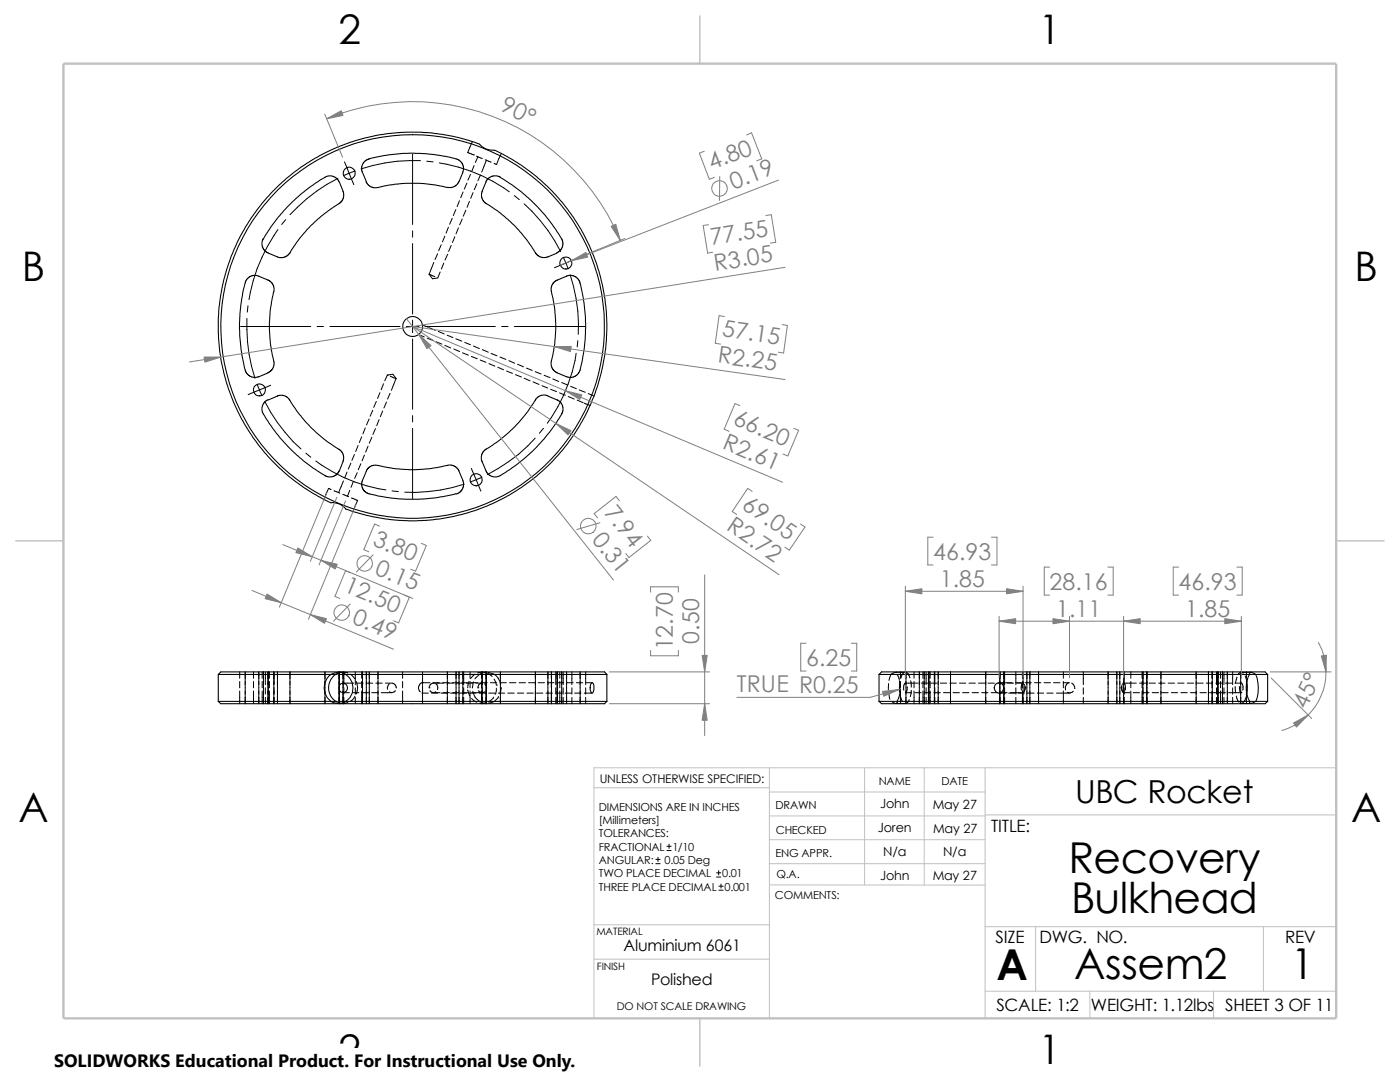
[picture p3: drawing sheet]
<svg xmlns="http://www.w3.org/2000/svg" width="279mm" height="216mm" viewBox="0 0 279 216" stroke-linecap="round" stroke-linejoin="round" font-family="sans-serif">
<g fill="none" stroke="#c0c0c0" stroke-width=".2">
<path d="M118.5 157.2h35M153.5 158h43.1M153.5 153.2v50M172.6 153.2v23.4M184.4 153.2v23.4M196.6 153.2v50M266.7 153.2h-148.2v50M153.5 172.3h43.1M153.5 176.6h43.1M153.5 162.8h43.1M153.5 167.6h43.1M196.6 162.6h70.1"/>
<path d="M118.5 184.5h35.1M118.5 191.4h35M196.6 184.9h70.1M196.6 197.8h70.1M206.7 184.9v12.9M217.5 197.8v5.4M242.2 197.8v5.4M252.1 184.9v12.9"/>
</g>
<path d="M139.7 3.2v9.5M3.1 107.9h9.6M266.7 107.9h9.5M139.7 203.2v9.5" fill="none" stroke="#c0c0c0" stroke-width=".21"/>
<path d="M12.7 12.7h254v190.5h-254z" fill="none" stroke="#c0c0c0" stroke-width=".47"/>
<g fill="none" stroke="#000" stroke-width=".2">
<path d="M67.4 35.6a33.2 33.2 0 0 0-9.5 7.2M68.7 32.3l1 2.3M69.7 34.6l-1.2 .5M69.7 34.6l.9 2.2M70.9 34.1l-1.2 .5M82.3 30.8v14M83.9 32a33.4 33.4 0 0 0-11.8 1.7M85.2 32.2l1.2 .1M87.7 32.5a32.5 32.5 0 0 1 13.9 5.8M92.4 38.3l-.5 1.2M93.2 36.5l-.5 1.2M93.9 34.8l-.5 1.1"/>
<path d="M94.3 28.2l-1 2.2 1.2 .5M94.4 38.4l-.5 1.2M94.5 30.9h.1M94.6 33l-.5 1.2M95.1 31.2l1.2 .4M95.2 36.7l-.5 1.1M95.4 31.3l-.5 1.1M95.9 34.9l-.5 1.2M96.9 31.9l1.1 .4M97.1 32l-1 2.3M100 30.6l-.9 2.2-.5-.2M102.7 39l.9 .8"/>
<path d="M55.5 45.8a34.2 34.2 0 0 0-5.8 14M57 43.8l-.8 1M82.3 46.1v1.2M82.3 48.6v14.1M85.6 54.7l1.2 .5M86.6 52.4l-1 2.3M87.3 50.6l-.5 1.2M87.8 54.3l-.4 1.2-1.1 .1-.7-.9M88.1 48.9l-.6 1.1M88.6 52.5l-.5 1.2M88.8 47.1l-.5 1.2M89.3 50.8l-.5 1.1"/>
<path d="M89.5 45.3l-.5 1.2M90 49l-.5 1.2M90.3 43.6l-.6 1.1M90.8 47.2l-.5 1.2M91 41.8l-.5 1.2M91.5 45.5l-.5 1.2M91.7 40l-.5 1.2M92.2 43.7l-.5 1.2M93 42l-.5 1.1M93.7 40.2l-.5 1.2M104.6 40.7a32.7 32.7 0 0 1 7.3 9.5M112.4 51.4l.5 1.1"/>
<path d="M112.9 52.5l-2.2 .9M112.9 52.5l.5 1.1M113.8 54.8a32.9 32.9 0 0 1 1.6 11.9M115.2 51.6l-2.3 .9M48 65.2h14M49.3 63.5a34.6 34.6 0 0 0 1.6 12M49.5 61l-.1 1.3M51.3 76.7l1 2.3M54 76.9l-4.5 1.8M63.3 65.2h1.3M65.8 65.2h14M75.8 78.4l-.4 1.1"/>
<path d="M76.5 76.6l-.4 1.2M77.3 74.8h.1M77.3 74.8l1.1-.1 .6 .8M77.3 74.8l-.5 1.2M77.9 78.5l-.6 1.1M77.9 75.1l1.1 .4M79 75.5l-.9 2.4M81.1 65.2h2.5M82.3 63.9v2.5M82.3 67.6v14.1M83.5 66.8l1.2 .4M84.3 64.9l1.2 .4"/>
<path d="M84.8 65.2h14M85.3 67.5l1.1 .4M85.7 65.4l1.2 .5M87 68.2l1.2 .5M87.5 66.1l1.1 .5M88.8 68.9l1.2 .5M89.2 66.9l1.2 .5M90.6 69.6l1.1 .5M91 67.6l1.2 .5M92.3 70.4l1.2 .5M92.8 68.3l1.1 .5M94.1 71.1l1.1 .5"/>
<path d="M94.5 69l1.2 .6M95.8 71.8l1.2 .5M96.3 69.8l1.2 .5M97.6 72.6l1.2 .5M98 70.5l1.2 .5M99.4 73.3l1.1 .5M99.8 71.2l1.2 .5M100.1 65.2h1.3M101.1 74l1.2 .5M101.6 72l1.1 .5M102.7 65.2h14M102.9 74.8l1.2 .4"/>
<path d="M103.3 72.7l1.2 .5M104.6 75.5l1.2 .5M105.1 73.4l1.1 .5M106.4 76.2l1.2 .5M106.8 74.2l1.2 .4M108.2 77l1.1 .4M108.6 74.9l1.2 .5M109.9 77.7l1.2 .4M110.3 75.6l1.2 .5M111.7 78.4l1.1 .5M112.1 76.3l1.2 .5M113.4 79.1l1.2 .5"/>
<path d="M113.9 77.1l1.1 .5M115 70.5a32.5 32.5 0 0 1-5.8 14M115.2 79.8l1.2 .5M115.3 68l-.1 1.2M115.6 77.8l1.2 .5M117.4 78.5l1.2 .5M52.8 80.1a31.6 31.6 0 0 0 7.3 9.5M61 90.4l1 .8M63 92a30.8 30.8 0 0 0 14 5.7M66.1 97.7l-.5-.2-.9 2.2M66.7 97.9l1.1 .5M68.4 98.6l1.2 .5"/>
<path d="M68.5 96l-.9 2.3M69.3 94.2l-.5 1.2M69.8 97.8l-.5 1.2M70 92.4l-.5 1.2M70.2 99.4l1.2 .5-1 2.2M70.5 96.1l-.4 1.1M70.7 90.7l-.5 1.2M71.3 94.3l-.5 1.2M71.5 88.9l-.5 1.2M72 92.5l-.5 1.2M72.2 87.2l-.5 1.1M72.7 90.8l-.4 1.1"/>
<path d="M72.9 85.4l-.5 1.2M73.4 89l-.4 1.2M73.7 83.6l-.5 1.2M74.2 87.2l-.5 1.2M74.4 81.9l-.5 1.2M74.9 85.5l-.5 1.2M75.1 80.1l-.5 1.2M75.6 83.7l-.4 1.2M76.4 82l-.5 1.1M77.1 80.2l-.5 1.2M78.2 98l1.3 .1M82.3 82.9v1.3"/>
<path d="M82.3 85.5v14M92.7 96.6a32.9 32.9 0 0 1-11.9 1.6M94.1 93.5l.9 2.2M95 95.7l1 2.3M95 95.7l-1.1 .5M96.2 95.2l-1.2 .5M106.8 87.4a31.1 31.1 0 0 1-9.5 7.3M108.5 85.5l-.8 .9M116.6 80.4l1.2 .5M47.8 134.1v1.2M47.8 136v1.2M47.8 137.9v2.5"/>
<path d="M48.9 134.1v6.3M50.6 134.1v1.2M50.6 136v1.2M50.6 137.9v2.5M51.6 134.1v6.3M52.3 134.1v1.2M52.3 136v1.2M52.3 137.9v2.5M52.6 134.1v6.3M53 134.1v2.5M53 137.2v1.3M53 139.1v1.3"/>
<path d="M53.5 134.1v6.3M53.6 134.1v6.3M53.8 134.1v1.2M53.8 136v1.2M53.8 137.9v2.5M54.7 134.1v6.3M54.7 134.1v2.5M54.7 137.2v1.3M54.7 139.1v1.3M55.4 134.1v6.3M57.9 134.1v6.3M64.9 134.1v6.3"/>
<path d="M66 134.6h1.3M66 140h1.3M67.6 134.1v6.3M67.7 134.2l1.7 .1M67.7 134.6h1.3M67.7 140h1.3M67.7 134.1v6.3M68.5 136.3h2.1M68.5 134.1v6.3M68.5 138.2h1.2M68.5 134.1v1.2M68.5 136v1.2"/>
<path d="M68.5 137.9v2.5M68.6 134.1v2.5M68.6 137.2v1.3M68.6 139.1v1.3M69.9 134.5l.9 .9M70.4 138.2h1.2M70.8 138.9l-.2 .5-.6 .5M70.9 134.1v2.5M70.9 137.2v1.3M70.9 139.1v1.3M71.1 136l.1 .1a3 3 0 0 1-.1 2.4M71.2 136.3h1.3"/>
<path d="M72.2 134.1v1.2M72.2 136v1.2M72.2 137.9v2.5M72.3 138.2h1.2M72.3 134.1v6.3M73.1 136.3h1.3M73.1 134.1v6.3M73.7 134.1v6.3M74.2 138.2h1.2M75 136.3h1.3M75.4 134.1v6.3M76.1 138.2h2.1"/>
<path d="M76.9 136.3h1.3M77.7 136.4a1.18 1.18 0 0 0-.4 1.1M78.3 136.3h.1a.89 .89 0 0 1 .6 .9M78.9 137.8a.82 .82 0 0 1-1.2 .2M80.3 134.1v1.2M80.3 136v1.2M80.3 137.9v2.5M84.2 136.2a1.13 1.13 0 0 0-.3 1.8M84.2 138.3h1.3M84.2 136.2h1.6M84.3 134.1v2.5M84.3 136.8v3.6"/>
<path d="M85.6 137.2h.1M85.8 137.8a.84 .84 0 0 0 1.2 .2M86.1 138.3h1.3M86.4 136.3h.1M86.4 136.3a.99 .99 0 0 0-.8 .9M86.4 136.2h1.3M86.5 136.3h2.1M86.5 138.2h1.3M87 136.4a1 1 0 0 1 .3 1.2M87.3 137.6h.1M88 138.3h1.3M88.3 136.2h1.3"/>
<path d="M88.4 138.2h1.3M89.2 136.3h1.3M89.3 134.1v6.3M89.9 138.3h1.3M90.3 136.2h1.2M90.3 138.2h1.3M91 134.1v6.3M91.1 136.3h1.3M91.6 134.1v6.3M91.8 138.3h1.3M92.2 136.2h1.2M92.2 138.2h1.3"/>
<path d="M92.4 134.1v6.3M92.5 134.1v2.5M92.5 137.2v1.3M92.5 139.1v1.3M93 136.3h1.3M93.3 137.7l.4 1.2M93.6 136l-.3 1.2M93.7 138.3h1.3M93.8 134.1v1.2M93.8 136v1.2M93.8 137.9v2.5M94.1 136.2h1.2"/>
<path d="M94.1 139.4l1.1 .7M94.1 138.2h2.1M94.4 137.9a2.93 2.93 0 0 0 2.5 2.4M94.5 136.1l-.2 1.2M94.8 134.5l-.9 .9M95 136.3h1.2M95.4 137.2h.1M95.5 137.8v.1a.89 .89 0 0 0 1.2 .1M95.6 138.3h1.3M96 136.2h1.2M96.1 136.3a.89 .89 0 0 0-.7 .9M96.1 134.1v1.2"/>
<path d="M96.1 136v1.2M96.1 137.9v2.5M96.2 134.1v6.3M96.7 136.4a.91 .91 0 0 1 .3 1.2M96.8 134.2a2.9 2.9 0 0 0-2 1.3M97 134.1v6.3M97 134.2l-1.7 .1M97.1 134.1v6.3M97.2 134.3l1 .7M97.5 134.2h.1M97.5 134.2h.2a2.36 2.36 0 0 1 1.7 1.1M97.5 138.3h1.3"/>
<path d="M97.9 136.2h1.2M98.5 139.1l-.9 .9M98.6 135.5l.5 1.2M99.1 136.7h.1M99.1 137.3v.5l-.3 .8M99.4 135.4l.5 .8M99.4 135.3v.1M99.4 138.3h1.3M99.5 139a2.11 2.11 0 0 1-2 1.3M99.8 136.2h1.2M99.9 134.1v6.3M100 137.2l-.2 1.2"/>
<path d="M101.3 138.3h1.3M101.7 136.2h1.3M103.3 138.3h1.2M103.6 136.2h1.3M105.2 138.3h1.2M105.5 136.2h1.3M106.8 134.1v6.3M107.1 138.3h1.2M107.4 136.2h1.3M109 138.3h1.2M109.3 136.2h1.3M109.3 134.1v6.3"/>
<path d="M110 134.1v1.2M110 136v1.2M110 137.9v2.5M110.1 134.1v6.3M110.9 138.3h1.2M110.9 134.1v2.5M110.9 137.2v1.3M110.9 139.1v1.3M111.2 134.1v6.3M111.2 136.2h1.3M111.3 134.1v6.3M111.7 134.1v1.2"/>
<path d="M111.7 136v1.2M111.7 137.9v2.5M112.1 134.1v6.3M112.4 134.1v2.5M112.4 137.2v1.3M112.4 139.1v1.3M112.8 138.3h1.2M113.1 134.1v6.3M113.1 136.2h1.3M114.1 134.1v2.5M114.1 137.2v1.3M114.1 139.1v1.3"/>
<path d="M114.7 138.3h1.3M115 136.2h1.3M115.8 134.1v6.3M116.6 138.3h1.6M116.9 134.1v2.5M116.9 137.2v1.3M116.9 139.1v1.3M116.9 136.2h1.3M177.3 136.4v1.3M177.4 138.3l.2 1.2M178.9 134.2h.1M179 134.6l.5 1.1"/>
<path d="M179.5 138.8l-.5 1.5-.2 .1M179.5 135.8l.2 1.3M179.6 136l-.1 2.1M179.6 138.7l.5 1.2M179.7 137.5l-.2 1.2M179.7 134.1v1.2M179.7 136v1.2M179.7 137.9v2.5M180.3 134.2l-.6 1.1M180.7 134.2h-2.1a1.44 1.44 0 0 0-1.2 1.6M180.7 138.2h1.2M180.8 136.3v.1"/>
<path d="M180.8 134.1v6.3M180.9 134.2l.3 .3 .4 .8M181 137v.9l-.3 .3M181.4 139.6l-.2 .4-.4 .4M181.7 135.8l.2 1.3M181.9 137.8l-.2 1.2M182.4 134.1v1.2M182.4 136v1.2M182.4 137.9v2.5M182.6 138.2h1.3M183.2 136.3h-2.6a1.43 1.43 0 0 0-.2 1.4M183.5 134.1v6.3"/>
<path d="M183.9 136.3h1.2M184.2 134.1v1.2M184.2 136v1.2M184.2 137.9v2.5M184.4 134.1v6.3M184.5 138.2h1.3M184.8 134.1v2.5M184.8 137.2v1.3M184.8 139.1v1.3M185.3 134.1v6.3M185.4 134.1v6.3M185.6 134.1v1.2"/>
<path d="M185.6 136v1.2M185.6 137.9v2.5M185.8 136.3h1.2M186.4 138.2h1.3M186.5 134.1v6.3M186.6 134.1v2.5M186.6 137.2v1.3M186.6 139.1v1.3M187.2 134.1v6.3M187.7 136.3h1.2M188.3 138.2h1.3M189.6 136.3h1.2"/>
<path d="M189.7 134.1v6.3M190.2 138.2h1.3M191.5 136.3h1.2M192.1 138.2h1.3M193.4 136.3h1.2M194 138.2h1.3M195.3 136.3h1.3M195.9 138.2h1.3M196.7 134.1v6.3M197.2 136.3h1.3M197.8 138.2h1.3M199.1 136.3h1.3"/>
<path d="M199.4 138.3h1.3M199.4 136.2h1.3M199.5 134.1v6.3M199.6 134.1v6.3M199.7 138.2h1.3M200.3 134.1v6.3M200.4 134.1v1.2M200.4 136v1.2M200.4 137.9v2.5M200.5 134.1v2.5M200.5 137.2v1.3M200.5 139.1v1.3"/>
<path d="M200.7 136.2h1.3M201 136.3h1.3M201.3 138.3h1.3M201.6 138.2h2.6M202.6 136.2h1.3M202.7 134.1v2.5M202.7 137.2v1.3M202.7 139.1v1.3M202.9 136.3l1.4 .1M203.2 138.3h1.3M204 134.1v1.2M204 136v1.2"/>
<path d="M204 137.9v2.5M204.1 136.3a1.43 1.43 0 0 0-.3 1.4M204.2 134.1v6.3M204.4 136.6l.3 .6-.3 .8M204.5 137a1.07 1.07 0 0 1-.3 1.2M204.6 136.2h1.2M204.9 134.1v6.3M205.1 138.3h1.3M205.5 134.1v6.3M206.5 136.2h1.2M207 138.3h1.3M207.3 134.1v6.3"/>
<path d="M208.4 136.2h1.2M208.9 138.3h1.3M210.3 136.2h1.2M210.8 138.3h1.3M212.2 138.3h1.2M212.2 136.2h1.2M212.2 134.1v1.2M212.2 136v1.2M212.2 137.9v2.5M213 138.1l.1 .1M213.2 136.2l-.6 .7v.8M213.9 136.3a1.09 1.09 0 0 1 .6 1.1"/>
<path d="M214.2 137.9a.94 .94 0 0 1-1.1 .3M216.2 134.1v2.5M216.2 137.2v1.3M216.2 139.1v1.3M221.1 134.1v6.3M222.9 134.1v6.3M223.5 134.1v6.3M223.9 137a1.22 1.22 0 0 0 .3 1.2M224 136.6l-.3 .6 .3 .8M224.2 138.2h.1M224.2 138.2h1.3M224.2 134.1v6.3"/>
<path d="M224.3 136.3a1.33 1.33 0 0 1 .2 1.4M224.4 134.1v2.5M224.4 137.2v1.3M224.4 139.1v1.3M225.7 134.1v1.2M225.7 136v1.2M225.7 137.9v2.5M226.1 138.2h1.3M226.8 136.3l-2.7 .1M227.4 136.3h1.3M227.9 134.1v1.2M227.9 136v1.2"/>
<path d="M227.9 137.9v2.5M228 138.2h1.3M228.1 134.1v6.3M228.9 134.1v6.3M229.3 136.3h1.3M230 138.2h1.2M231.2 136.3h1.3M231.7 134.1v6.3M231.9 138.2h1.2M233.1 136.3h1.3M233.8 138.2h1.2M235 136.3h1.3"/>
<path d="M235.7 138.2h1.2M236.9 136.3h1.3M237.6 138.2h1.2M238.7 134.1v6.3M238.8 136.3h1.3M239.5 138.2h1.2M240.7 136.3h1.3M241.2 134.1v6.3M241.4 138.2h1.3M241.9 134.1v1.2M241.9 136v1.2M241.9 137.9v2.5"/>
<path d="M241.9 134.1v6.3M242.7 136.3h1.2M242.8 134.1v2.5M242.8 137.2v1.3M242.8 139.1v1.3M243 134.1v6.3M243.1 134.1v6.3M243.3 138.2h1.3M243.6 134.1v1.2M243.6 136v1.2M243.6 137.9v2.5M244 134.1v6.3"/>
<path d="M244.3 134.1v2.5M244.3 137.2v1.3M244.3 139.1v1.3M244.6 136.3h1.2M244.9 134.1v6.3M245.2 138.2h2.5M246 134.1v2.5M246 137.2v1.3M246 139.1v1.3M246.5 136.3h1.3a1.33 1.33 0 0 1 .2 1.4M246.5 137v1.3M246.7 138.9l.5 1.1"/>
<path d="M246.8 135.1l-.3 1.3M247.4 137v.9l.2 .3M247.6 134.1v6.3M247.6 138.2h.1M247.6 136.3l-.1 .1M247.8 134.2l.3 .1M248.5 134.9l.3 1.2M248.8 134.1v1.2M248.8 135.8v1.3M248.8 137.5v1.2M248.8 139.1v1.3M248.8 138.4l-.3 1.3-.7 .7"/>
<path d="M249.4 134.6h1.2M249.4 140h1.2M249.6 134.2h-2l-.5 .3M69.4 140.2l-.7 .2h-1M95.8 140.3l1.2 .1M97 140.3l-.5 .1M178.1 140.2l.6 .2h2.1M180.6 140.3v.1M247.2 140h.1M247.7 140.4h1.9M130.9 172.3h.8M130.9 171.5h.8"/>
<path d="M131.3 171.1v.8M133.1 169.7h.8M133.1 168.9h.8M133.5 168.4v.9M143 175h.8M143 174.2h.8M143.4 173.7v.9M143.5 177.6h.8M143.5 176.8h.8M143.9 176.4v.8"/>
</g>
<g fill="none" stroke="#000" stroke-width=".21">
<path d="M67.7 36.3l-.4-.7-1-.5h-.7l-.7 .3a33.7 33.7 0 0 0-12.3 12.3M67.7 36.3l.9 2.2-.1 1.1-.6 .9-2.8 1.9a30.7 30.7 0 0 0-7.6 8.4l-1 .6-1.2-.1M73.1 36.2l.4 .8 .8 .4 .9 .1 .9-.2a28.6 28.6 0 0 1 13.1 .1M73.7 31.7l.5-.2a32.4 32.4 0 0 1 17.4 .5l.4 .3 .4 .7 .1 .9-.2 .5M73.7 31.7l-.5 .2-.6 .5-.4 .9v.9l.9 2M92.4 34.4l-.9 2-.5 .6-.9 .4h-.8M95.6 28.7a38.8 38.8 0 0 0-49.1 21.6 38.8 38.8 0 0 0 19.5 50 3.3 3.3 0 0 1 3 1.3M95.7 28.7a3.3 3.3 0 0 0 3 1.3 38.8 38.8 0 0 1 19.4 50 38.8 38.8 0 0 1-49.1 21.6M99.8 35.4a33.2 33.2 0 0 1 12.5 12.7l.1 .7-.3 .7-.3 .5-.7 .4M99.9 35.3l-.7-.2h-.9l-.8 .4-.5 .7-.8 2.1-.1 .9 .4 .9 .6 .5a31.8 31.8 0 0 1 10.1 10.3l.7 .4 .9 .1 2.4-.9M51.6 55.1l-1.1-.2-.7 .3-.6 .6-.3 .7a33.4 33.4 0 0 0 0 17.3M51.6 55.1l2.3 1 .6 .7 .2 .6-.8 5-.1 3.8a32.1 32.1 0 0 0 .9 6.3l-.1 .7-.3 .5-.9 .7"/>
<path d="M52.5 47.6l-.2 .7v.6l.3 .9 .7 .6 2.1 .9M115.7 56.5a32.8 32.8 0 0 1-.1 17.8l-.4 .5-.7 .4-1 .1-.4-.2M115.8 56.5l-.4-.7-.6-.6-.7-.3-.9 .1-2.2 1-.6 .5-.4 1 .1 1a30.7 30.7 0 0 1-.1 14.1l.2 .9 .4 .5 .5 .4 2 .8M48.9 73.8l.6 1 1.1 .5 .9-.1 2-.8M53.5 79.8l-.7 .4-.5 .9v.8l.3 .7a34 34 0 0 0 12.3 12.3M53.6 79.8l2-.9h.8l.9 .3 .5 .6a30.6 30.6 0 0 0 10.3 10.2l.4 .7 .1 1-1 2.4-.4 .6-.7 .4-.9 .1-.8-.3M109.3 79l2 .8 .7 .6 .4 .9-.1 .8-.2 .5M109.3 79l-1-.2-.7 .3-.7 .5-.4 .8a32.4 32.4 0 0 1-9.9 9.6l-.5 .7v.9l.9 2.3M91 98.5l-.5 .2a31.8 31.8 0 0 1-17.5-.4l-.7-.8-.1-1.1 .9-2.5 .5-.6 .6-.4 .7-.1 .8 .1a31.6 31.6 0 0 0 14.2-.1l.9 .2 .6 .6 1.1 2.7v.7l-.3 .7-.5 .6-.7 .3M112.1 82.6l-.1 .2a33.3 33.3 0 0 1-12.7 12.3l-.7 .1-.9-.3-.5-.5-.2-.5M43.6 140h22.4M43.6 134.6l.5-.5h76.5l.5 .5"/>
<path d="M43.6 140l.5 .4h76.5l.5-.4M43.6 134.6v5.4M43.6 134.6h22.4M66 134.6a2.79 2.79 0 0 1 3 0M66 140a2.8 2.8 0 0 0 3 0M66 134.6a3.3 3.3 0 0 0 0 5.4M68.2 134.2a3.2 3.2 0 0 0-2.6 3.1 3.2 3.2 0 0 0 2.6 3.1M69 140h52.1M69 134.6a3.2 3.2 0 0 1 0 5.4M69 134.6h52.1M118.1 136.3l.1-.1a1.85 1.85 0 0 1 0 2.1 1.5 1.5 0 0 1-.1-2zM121.1 134.6v5.4"/>
<path d="M175.4 140h74M175.4 134.6l.5-.5h76.6l.5 .5M175.4 140l.5 .4h76.6l.5-.4M175.4 134.6v5.4M175.4 134.6h74M248.8 136.1v2.3M249.4 134.6a5.6 5.6 0 0 0 0 5.4M249.4 134.6v-.4h.2l1 .4M249.4 140v.3a1.19 1.19 0 0 0 1.2-.3M250.6 134.6h2.4M250.6 140h2.4M250.6 134.6a7.4 7.4 0 0 1 0 5.4"/>
<path d="M253 134.6v5.4"/>
<circle cx="69.7" cy="34.6" r="1.21"/>
<circle cx="112.9" cy="52.5" r="1.19"/>
<circle cx="51.8" cy="77.8" r="1.2"/>
<circle cx="82.4" cy="65.1" r="1.99"/>
<circle cx="82.4" cy="65.1" r="38.3"/>
<circle cx="95" cy="95.7" r="1.21"/>
<circle cx="68.4" cy="137.3" r=".92"/>
<circle cx="199.4" cy="137.2" r=".97"/>
</g>
<g fill="none" stroke="#808080" stroke-width=".2">
<path d="M64.8 22.8l3.6 8.6M65.2 23.7a44.9 44.9 0 0 1 58.6 24.3M140.5 30.2l-.9 .4 2 5.2 1-.4M143.6 35.2v4.8M149 26.9l1-.4 2 5.2-1 .4M155.4 35.9l-43.6 17M124.7 47.6l-8.6 3.5M141.4 44.8l-1.1 .2 .9 5.5 1-.2M152.9 43l1-.2 .9 5.5-1 .2M156.7 53.3l-118.9 18.9M81.1 63.6l41.3 52.1M82.3 65.2l74.4 10.5"/>
<path d="M82.3 65.2l73.9 31M82.3 65.2l73.2 49.5M144.6 63.2l-1.1-.2-.8 5.5 1.1 .2M156.1 64.8l1 .1-.7 5.5-1.1-.1M65.2 98.4l-9.4 22.8M67.2 99.2l-5.3 12.8M69 99.9l-5.3 12.8M123.6 99.9l-.7-.8-4.3 3.4 .7 .8M147.7 80.9l-1-.4-2.2 5.1 1 .5M150.1 98l-.9-.5-3.1 4.6 .9 .6M158.4 85.5l1 .4-2.2 5.1-.9-.4M50.3 117.8l28.2 11.7"/>
<path d="M56.4 108.7l26 10.7M69.9 114.3l-.9-.4-2.2 5.1 1 .4M71 100.8l-9.4 22.8M74.5 110.7l-3.4 3.4M75.7 105l-.9-.4-2.2 5.1 1 .4M80.7 118.7l1 .5-2.2 5.1-.9-.4M84.1 108.4l1 .4-2.2 5.2-.9-.4M119.7 104.3l-4.6 1.4M129.2 107l.7 .8-4.4 3.5-.6-.9M129.8 118.2v-1.1h5.6v1.1M140.6 114.7v32.1M159.8 104.6l.9 .6-3.2 4.6-.9-.6"/>
<path d="M180.7 117v18.3M180.7 118h23.5M186.2 107.2h-1v5.5h1M197.9 107.2h1.1v5.5h-1.1M204.2 117v18.3M209.5 113.2h-1.1v5.5h1.1M221.1 113.2h1.1v5.5h-1.1M235.2 113.2h-1.1v5.5h1.1M246.8 113.2h1.1v5.5h-1.1M69.9 120.5l-3.4 3.5M121.6 134.1h20M129.8 129.8v1.1h5.6v-1.1"/>
<path d="M160.9 128.4h-1.1v5.5h1.1M169.9 128.4h1.1v5.5h-1.1M179.5 137.6l-5.8 1.5h-26.6M199.4 123v12.3M199.4 124h48.3M213.4 123v12.3M224.2 123v12.3M247.7 123v12.3M253.5 134.1h12.1M253.7 135.3l8.1 8.1M263.1 128.2a12.2 12.2 0 0 1-7.3 17.6M121.6 140.4h20"/>
<circle cx="143.6" cy="37.6" r="1.56"/>
<circle cx="72.8" cy="112.4" r="1.56"/>
<circle cx="117.4" cy="105" r="1.55"/>
<circle cx="68.2" cy="122.2" r="1.56"/>
</g>
<g fill="#808080" stroke="#808080" stroke-width=".2">
<path d="M40.7 71.2h3.4l-3.2 1.1z"/>
<path d="M110.7 69.2l3.3-.1-.2 1z"/>
<path d="M112.9 78l3.2 .8-.4 .9z"/>
<path d="M111 84.5l3 1.4-.6 .9z"/>
<path d="M114 52l2.9-1.6 .4 .9z"/>
<path d="M122 45.2l.9-.5 .9 3.3z"/>
<path d="M65.2 23.7l2.9-1.6 .4 .9z"/>
<path d="M61.9 122.6l3.3 .8-.4 1z"/>
<path d="M53.3 118.5l2.8 1.8-3.2-.8z"/>
<path d="M64.1 111.8l3.2 .8-.4 .9z"/>
<path d="M59.4 109.3l2.9 1.8-3.2-.8z"/>
<path d="M83.6 66.7l2.4 2.3-.8 .6z"/>
<path d="M140.6 140.4l.5 3.3h-1z"/>
<path d="M140.1 130.8h1l-.5 3.3z"/>
<path d="M258.1 144.3l3-1.6-2.4 2.4z"/>
<path d="M263.7 130.9l1-.2-.1 3.4z"/>
<path d="M200.9 117.5l3.3 .5-3.3 .5z"/>
<path d="M180.7 118l3.3-.5v1z"/>
<path d="M176.1 138l3.4-.4-3.1 1.3z"/>
<path d="M210.1 123.4l3.3 .6-3.3 .5z"/>
<path d="M199.4 124l3.3-.6v1.1z"/>
<path d="M244.4 123.4l3.3 .6-3.3 .5z"/>
<path d="M224.2 124l3.3-.6v1.1z"/>
</g>
<path d="M10.8 209.2h104.1v6.7h-104.1z" fill="#fff"/>
<g font-size="8.5">
<text x="213.2" y="174.1">Recovery</text>
<text x="213.8" y="182.2">Bulkhead</text>
<text x="198.8" y="195.5">A</text>
<text x="214.4" y="195.3">Assem2</text>
<text x="257.6" y="195.3">1</text>
</g>
<g font-size="8.1">
<text x="67.6" y="8.8">2</text>
<text x="207.3" y="8.8">1</text>
<text x="4.4" y="56.1">B</text>
<text x="270.3" y="56.1">B</text>
<text x="3.7" y="164.1">A</text>
<text x="269.6" y="164.1">A</text>
<text x="67.6" y="212.3">2</text>
<text x="207.3" y="212.3">1</text>
</g>
<text font-size="6.3" x="214.6" y="160.3">UBC Rocket</text>
<g font-size="4.6" fill="#808080">
<text x="99.6" y="21.9" transform="rotate(26 99.6 21.9)">90°</text>
<text x="142" y="34" transform="rotate(-21 142 34)">4.80</text>
<text x="146.4" y="37.8" transform="rotate(-21 146.4 37.8)">0.19</text>
<text x="142" y="48.8" transform="rotate(-9 142 48.8)">77.55</text>
<text x="142.7" y="54" transform="rotate(-9 142.7 54)">R3.05</text>
<text x="144" y="67.1" transform="rotate(8 144 67.1)">57.15</text>
<text x="143.1" y="72.3" transform="rotate(8 143.1 72.3)">R2.25</text>
<text x="144" y="89.5" transform="rotate(23 144 89.5)">R2.61</text>
<text x="146.1" y="84.7" transform="rotate(23 146.1 84.7)">66.20</text>
<text x="147.9" y="101.4" transform="rotate(34 147.9 101.4)">69.05</text>
<text x="118" y="107.7" transform="rotate(52 118 107.7)">0.31</text>
<text x="120.4" y="102.4" transform="rotate(52 120.4 102.4)">7.94</text>
<text x="144.8" y="105.6" transform="rotate(34 144.8 105.6)">R2.72</text>
<text x="74.2" y="108.7" transform="rotate(22 74.2 108.7)">3.80</text>
<text x="186.2" y="111.8">46.93</text>
<text x="68.4" y="118" transform="rotate(22 68.4 118)">12.50</text>
<text x="74.6" y="114.6" transform="rotate(22 74.6 114.6)">0.15</text>
<text x="187.5" y="117.1">1.85</text>
<text x="209.5" y="117.8">28.16</text>
<text x="235.2" y="117.8">46.93</text>
<text x="70.1" y="124.4" transform="rotate(22 70.1 124.4)">0.49</text>
<text x="210.8" y="123">1.11</text>
<text x="236.5" y="123">1.85</text>
<text x="134.3" y="129.8" transform="rotate(-90 134.3 129.8)">12.70</text>
<text x="139.5" y="128.5" transform="rotate(-90 139.5 128.5)">0.50</text>
<text x="160.9" y="133">6.25</text>
<text x="147.1" y="138.2">TRUE R0.25</text>
<text x="260.7" y="141.7" transform="rotate(-66 260.7 141.7)">45°</text>
</g>
<text font-size="3.6" x="10.8" y="213">SOLIDWORKS Educational Product. For Instructional Use Only.</text>
<g font-size="3.4">
<text x="197.8" y="166">TITLE:</text>
<text x="198.7" y="188.1">SIZE</text>
<text x="207.5" y="188.1">DWG. NO.</text>
<text x="256.5" y="188.2">REV</text>
<text x="198.8" y="201.7">SCALE: 1:2</text>
<text x="217.7" y="201.8">WEIGHT: 1.12lbs</text>
<text x="244.5" y="201.7">SHEET 3 OF 11</text>
</g>
<g font-size="3.2">
<text x="124.5" y="189.8">Aluminium 6061</text>
<text x="129.9" y="196.6">Polished</text>
</g>
<g font-size="2.5">
<text x="175.6" y="161.3">John</text>
<text x="186.1" y="161.4">May 27</text>
<text x="175.2" y="166.1">Joren</text>
<text x="186.2" y="166.2">May 27</text>
<text x="176.3" y="170.8">N/a</text>
<text x="188.2" y="170.8">N/a</text>
<text x="175.6" y="175.6">John</text>
<text x="186.1" y="175.6">May 27</text>
</g>
<text font-size="2.4" x="119.7" y="156.2">UNLESS OTHERWISE SPECIFIED:</text>
<g font-size="2.2">
<text x="119.5" y="161.8">DIMENSIONS ARE IN INCHES</text>
<text x="154.8" y="161.5">DRAWN</text>
<text x="175.4" y="156.7">NAME</text>
<text x="187.9" y="156.7">DATE</text>
<text x="119.5" y="164.4">[Millimeters]</text>
<text x="119.5" y="167.1">TOLERANCES:</text>
<text x="154.8" y="166.3">CHECKED</text>
<text x="119.5" y="169.8">FRACTIONAL 1/10</text>
<text x="119.5" y="172.4">ANGULAR:</text>
<text x="132.6" y="172.4">0.05 Deg</text>
<text x="154.8" y="171">ENG APPR.</text>
<text x="119.5" y="175">TWO PLACE DECIMAL</text>
<text x="119.5" y="177.7">THREE PLACE DECIMAL 0.001</text>
<text x="144.1" y="175">0.01</text>
<text x="154.6" y="179.5">COMMENTS:</text>
<text x="154.9" y="175.2">Q.A.</text>
</g>
<text font-size="2.1" x="123.1" y="201.6">DO NOT SCALE DRAWING</text>
<g font-size="2">
<text x="119" y="186.6">MATERIAL</text>
<text x="119.1" y="193.5">FINISH</text>
</g>
</svg>
